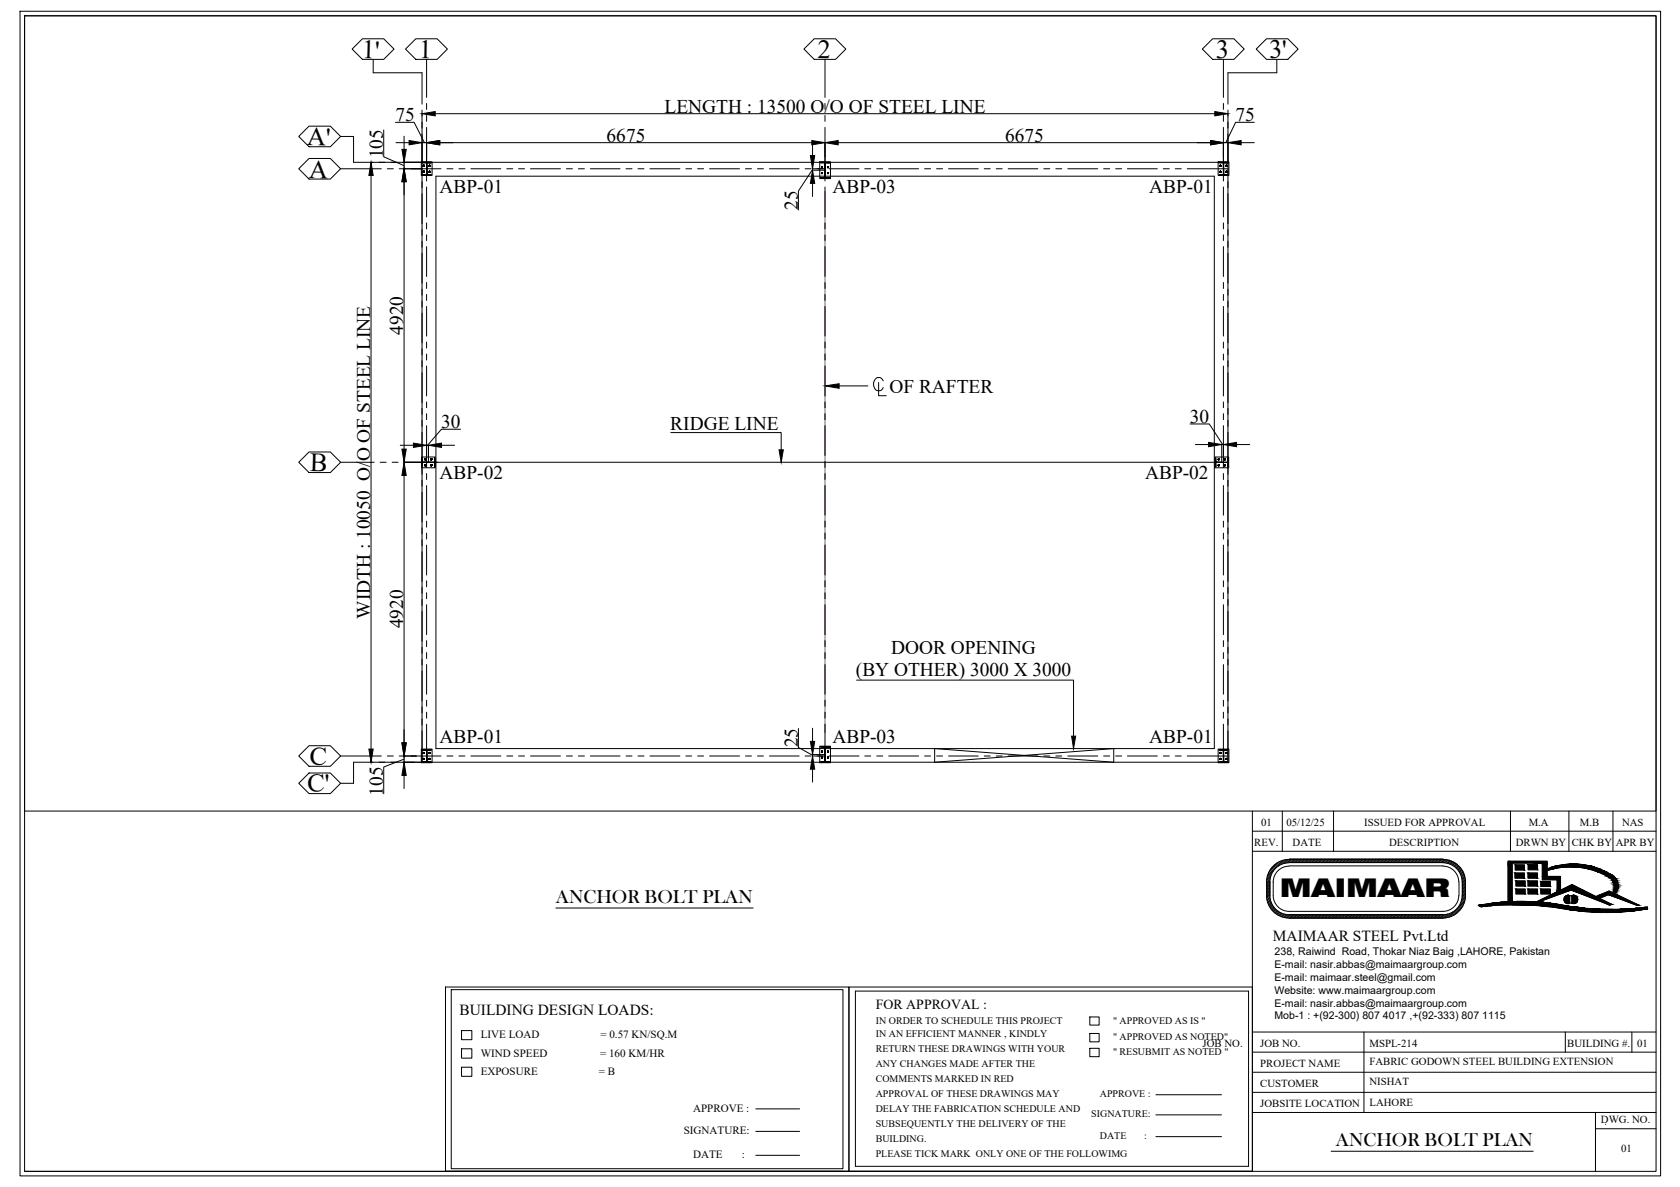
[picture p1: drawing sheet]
<svg xmlns="http://www.w3.org/2000/svg" width="297mm" height="210mm" viewBox="0 0 297 210" stroke-linecap="round" stroke-linejoin="round" font-family="sans-serif">
<!-- layer: Thin -->
<g fill="none" stroke="#000" stroke-width=".18">
<path d="M65.6 31v101.5M67.8 23v4.7l3.6 1.6M69.9 21.6h3.3l1.8 3.6M70 25.2h2.3M71.4 24.1v2.3M71.4 28.7v1.1h3.2M71.4 32.1v47.3M74.6 25.2h.8v3.5M74.6 20.1v8.6h-9M76.9 20.1h137.9M77.8 25.2h65.7M143.7 30l-2.5 3.8v3.3"/>
<path d="M143.7 25.2v2.3M143.7 32.4v2.4M145.8 29.8h-2.1v.3h2.1M145.9 25.2v3.5M148.2 25.2h65.8M217.1 25.2h-.8v3.5M217.1 20.1v8.6M219.4 25.2h2.4M221.8 21.6h-3.3l-1.8 3.6M70.8 78.7h2.3M78 78.7h2.4M81.4 75.9h-3.4l-2.4 2.8"/>
<path d="M118.6 76.5h19.5v3M148.4 68.2h5M155.3 67.6v2.4h1.4M156.2 67.4a.87 .87 0 0 0-1-.6 .87 .87 0 0 0-.7 .8 1.04 1.04 0 0 0 .2 1.2 1.04 1.04 0 0 0 1.1 .2l.4-.5M210.4 75h3.4l2.4 3.6M211.4 78.6h2.3M218.6 78.6h2.4M71.4 81.7h3.2M71.4 84.1v47.3M75.4 81.7v-3h.4v3M216.3 81.7v-3.1h-.3v3.1M65.6 134.8h9"/>
<path d="M71.4 134.2l-3.6 1.4v4.8M71.4 137.1v2.3M73.6 133.7h-2.2v1.1M141.2 128.8v3.4l2.5 1.4M143.7 128.8v2.3M143.7 136v2.3M145.8 133.4h-2.1v.3h2.1M151.5 120.3h38.3v9.9"/>
</g>
<g fill="#000" stroke="#000" stroke-width=".18">
<path d="M74.6 20.1l2.3-.4v.8zM214.8 19.7l2.3 .4-2.3 .4zM65.6 28.7l.4 2.3h-.8zM71.4 29.8l.4 2.3h-.7zM71.1 26.4h.7l-.4 2.3zM72.3 24.8l2.3 .4-2.3 .4zM75.4 25.2l2.4-.4v.8zM143.3 27.5h.7l-.3 2.3zM143.7 30.1l.3 2.3h-.7zM143.5 24.8l2.4 .4-2.4 .4zM145.9 25.2l2.3-.4v.8zM214 24.8l2.3 .4-2.3 .4z"/>
<path d="M217.1 25.2l2.3-.4v.8zM71.1 79.4h.7l-.4 2.3zM73.1 78.4l2.3 .3-2.3 .4zM75.8 78.7l2.2-.3v.7zM137.7 79.5h.8l-.4 2.2zM145.9 68.2l2.5-.3v.8zM213.7 78.2l2.3 .4-2.3 .4zM216.3 78.6l2.3-.4v.8zM71.4 81.7l.4 2.4h-.7zM65.2 132.5h.8l-.4 2.3zM71.1 131.4h.7l-.4 2.3zM71.4 134.8l.4 2.3h-.7z"/>
<path d="M143.7 133.7l.3 2.3h-.7zM143.3 131.1h.7l-.3 2.3zM189.5 130.2h.7l-.4 2.2z"/>
</g>
<!-- layer: 0 -->
<g fill="none" stroke="#000" stroke-width=".18">
<path d="M3.5 2h290.1v205.9h-290.1zM4.3 2.8h288.5v204.3h-288.5zM74.6 28.7h142.5v106.1h-142.5zM77.1 31.2h137.6v101.2h-137.6zM77.1 81.7h137.6M165.3 132.4v2.4l31.6-2.4v2.4zM221.4 150.5h71.4M221.4 147h71.4M221.4 143.4v63.7h-217.1M226.7 143.4v7.1M235.8 143.4v7.1M267.1 143.4v7.1"/>
<path d="M267.4 152.7v6.7M267.9 154.4h1.6v.9h-1.6zM267.9 153h1.6v.8h-1.6zM268 155.8h1.6v.9h-1.6zM268 157.2h1.6v.9h-1.6zM270.2 154.4h1.6v.9h-1.6zM270.2 155.8h1.6v.9h-1.6zM270.2 157.2h1.6v.9h-1.6zM270.2 152.9h1.7v.9h-1.7zM271.7 159.5l6.2-3.1 7.1 3.5-.4 .2M272.1 159.5l5.7-2.1 6.8 2.7M272.4 157.2h1.7v.9h-1.7z"/>
<path d="M272.4 155.9h1.7v.9h-1.7zM272.7 152.8v2.8h2.6v2.1M273.5 154a13.3 13.3 0 0 1 11.3 1.3 2.31 2.31 0 0 1 .4 2.6M273.5 153.7a12.8 12.8 0 0 1 11.6 1.1M275.3 157.7l.6-.3v-2.4h-2.4v-2.7h-6.9v7.1M277.4 143.4v7.1M277.5 159.7v-1.3a.74 .74 0 0 0-1 .7 .74 .74 0 0 0 1 .7M277.9 159.7l.1-1.3a.74 .74 0 0 1 1 .7 .74 .74 0 0 1-1 .7M282.2 158.5l2.3-.9 5.3 2.5h-.3l-5.1-1.9-1.6 .7M285 154.8a2.14 2.14 0 0 1 .5 3.3M285.2 143.4v7.1M78.8 174.5h71.3v32.6h-71.3z"/>
<path d="M79.8 175h69.2v31.7h-69.2zM151.2 175.3v30.9M192.7 179.8h1.6v1.5h-1.6zM220.8 175.3v30.9M261.5 160.1a41.3 41.3 0 0 1 16 .2 50.2 50.2 0 0 0 13.8 .1M261.5 160.1l.3 .2h.3M262.1 160.3a51.3 51.3 0 0 1 15.4 .6 41.2 41.2 0 0 0 13.8-.2M284.6 160.1h.1M291.3 160.4v.4M81.6 185.5h1.8v1.6h-1.8zM81.6 182.2h1.8v1.7h-1.8zM81.6 188.7h1.8v1.6h-1.8z"/>
<path d="M133.6 196.1h7.8M192.7 182.8h1.6v1.4h-1.6zM192.7 185.4h1.6v1.5h-1.6zM204.4 193.6h11.6M204.4 197.1h11.6M221.4 196.7h71.4M221.4 189.6h71.4M221.4 186.1h71.4M221.4 182.5h71.4M221.4 193.2h71.4M241.2 182.5v14.2M276.8 182.5v3.6"/>
<path d="M282.1 199.6h10.7M282.1 196.7v10.4M283.9 198.8h.1M288.5 182.5v3.6M133.6 200.1h7.8M133.6 204.3h7.8M204.4 201h11.6"/>
</g>
<path d="M145.9 33.9v95.6" fill="none" stroke="#93278f" stroke-width=".18"/>
<!-- layer: Grid -->
<g fill="none" stroke="#000" stroke-width=".18">
<path d="M62.3 8.7l1.8-1.8h3.7l1.9 1.8-1.9 1.8h-3.7zM66 10.5v2.4h8.6v5.5M73.5 6.9h3.8l1.8 1.8-1.8 1.8h-3.8l-1.8-1.8zM74.6 19.5v1M75.4 10.5v6.7M75.4 18.3v1M144 6.9h3.7l1.8 1.8-1.8 1.8h-3.7l-1.9-1.8zM145.9 10.5v6.7M145.9 18.3v1M212.6 8.7l1.8-1.8h3.8l1.8 1.8-1.8 1.8h-3.8zM216.3 10.5v6.7M216.3 18.3v1"/>
<path d="M217.1 19.5v1M222.1 8.7l1.8-1.8h3.8l1.8 1.8-1.8 1.8h-3.8zM225.7 10.5v2.4h-8.6v5.5M54.6 22.3h3.8l1.8 1.8-1.8 1.9h-3.8l-1.8-1.9zM54.6 28h3.8l1.8 1.8-1.8 1.9h-3.8l-1.8-1.9zM60.2 24.1h2.3v4.6h3.4M60.2 29.8h7.2M67 28.7h1.1M68.5 29.8h1M69.1 28.7h1.1M70.6 29.8h1.1M71.2 28.7h3.4"/>
<path d="M72.7 29.8h5.3M74.6 21.6v1M74.6 23.7v5.3M74.6 30v1.1M74.6 32.1v1.1M74.6 34.2v5.3M75.4 20.4v1.1M75.4 22.5v5.3M75.4 28.8v1.1M75.4 30.9v1.1M75.4 33.1v5.3M75.4 39.4v1.1"/>
<path d="M79 29.8h1.1M81.1 29.8h1.1M83.3 29.8h5.2M89.6 29.8h1.1M91.7 29.8h1M93.8 29.8h5.3M100.1 29.8h1.1M102.3 29.8h1M104.4 29.8h5.2M110.7 29.8h1M112.8 29.8h1.1M114.9 29.8h5.3"/>
<path d="M121.3 29.8h1M123.3 29.8h1.1M125.5 29.8h5.3M131.8 29.8h1.1M133.9 29.8h1.1M136 29.8h5.3M142.4 29.8h1M144.5 29.8h1M145.9 20.4v1.1M145.9 22.5v5.3M145.9 28.8v1.1M145.9 30.9v1.1"/>
<path d="M145.9 33.1v5.3M145.9 39.4v1.1M146.6 29.8h5.3M152.9 29.8h1.1M155 29.8h1.1M157.1 29.8h5.3M163.5 29.8h1M165.6 29.8h1.1M167.7 29.8h5.3M174 29.8h1.1M176.1 29.8h1.1M178.3 29.8h5.2"/>
<path d="M184.6 29.8h1M186.7 29.8h1M188.8 29.8h5.3M195.1 29.8h1.1M197.3 29.8h1M199.3 29.8h5.3M205.7 29.8h1M207.8 29.8h1.1M209.9 29.8h7.2M216.3 20.4v1.1M216.3 22.5v5.3M216.3 28.8v1.1"/>
<path d="M216.3 30.9v1.1M216.3 33.1v5.3M216.3 39.4v1.1M217.1 21.6v1M217.1 23.7v5.3M217.1 30v1.1M217.1 32.1v1.1M217.1 34.2v5.3M74.6 40.6v1M74.6 42.7v1M74.6 44.8v5.3M74.6 51.1v1.1"/>
<path d="M74.6 53.3v1M74.6 55.4v5.2M75.4 41.5v1M75.4 43.6v5.3M75.4 50v1M75.4 52.1v1M75.4 54.2v5.2M145.9 41.5v1M145.9 43.6v5.3M145.9 50v1M145.9 52.1v1M145.9 54.2v5.2"/>
<path d="M216.3 41.5v1M216.3 43.6v5.3M216.3 50v1M216.3 52.1v1M216.3 54.2v5.2M217.1 40.6v1M217.1 42.7v1M217.1 44.8v5.3M217.1 51.1v1.1M217.1 53.3v1M217.1 55.4v5.2M54.6 79.9h3.8l1.8 1.8-1.8 1.9h-3.8l-1.8-1.9z"/>
<path d="M74.6 61.7v1M74.6 63.8v1.1M74.6 65.9v5.3M74.6 72.2v1.1M74.6 74.3v1.1M74.6 76.5v5.2M75.4 60.5v1.1M75.4 62.6v1.1M75.4 64.7v5.3M75.4 71.1v1M75.4 73.2v1M75.4 75.3v5.3"/>
<path d="M145.9 60.5v1.1M145.9 62.6v1.1M145.9 64.7v5.3M145.9 71.1v1M145.9 73.2v1M145.9 75.3v5.3M216.3 60.5v1.1M216.3 62.6v1.1M216.3 64.7v5.3M216.3 71.1v1M216.3 73.2v1M216.3 75.3v5.3"/>
<path d="M217.1 61.7v1M217.1 63.8v1.1M217.1 65.9v5.3M217.1 72.2v1.1M217.1 74.3v1.1M217.1 76.5v5.2M60.2 81.7h6M67.2 81.7h1.1M69.3 81.7h1.1M71.4 81.7h6M74.6 82.8v1.1M74.6 84.9v1.1"/>
<path d="M74.6 87v5.3M74.6 93.3v1.1M74.6 95.5v1M74.6 97.6v5.2M75.4 81.6v1.1M75.4 83.7v1.1M75.4 85.9v5.2M75.4 92.2v1M75.4 94.3v1M75.4 96.4v5.3M145.9 81.6v1.1M145.9 83.7v1.1"/>
<path d="M145.9 85.9v5.2M145.9 92.2v1M145.9 94.3v1M145.9 96.4v5.3M216.3 81.6v1.1M216.3 83.7v1.1M216.3 85.9v5.2M216.3 92.2v1M216.3 94.3v1M216.3 96.4v5.3M217.1 82.8v1.1M217.1 84.9v1.1"/>
<path d="M217.1 87v5.3M217.1 93.3v1.1M217.1 95.5v1M217.1 97.6v5.2M74.6 103.9v1M74.6 106v1.1M74.6 108.1v5.3M74.6 114.5v1M74.6 116.6v1M74.6 118.7v5.3M75.4 102.7v1.1M75.4 104.8v1.1"/>
<path d="M75.4 106.9v5.3M75.4 113.3v1M75.4 115.4v1.1M75.4 117.5v5.3M145.9 102.7v1.1M145.9 104.8v1.1M145.9 106.9v5.3M145.9 113.3v1M145.9 115.4v1.1M145.9 117.5v5.3M216.3 102.7v1.1M216.3 104.8v1.1"/>
<path d="M216.3 106.9v5.3M216.3 113.3v1M216.3 115.4v1.1M216.3 117.5v5.3M217.1 103.9v1M217.1 106v1.1M217.1 108.1v5.3M217.1 114.5v1M217.1 116.6v1M217.1 118.7v5.3M52.8 138.5l1.8-1.8h3.8l1.8 1.8-1.8 1.8h-3.8zM54.6 131.9h3.8l1.8 1.8-1.8 1.8h-3.8l-1.8-1.8z"/>
<path d="M60.2 133.7h7.2M65.9 134.8h-3.4v3.7h-2.3M67 134.8h1.1M68.5 133.7h1M69.1 134.8h1.1M70.6 133.7h1.1M72.7 133.7h5.3M74.6 125v1.1M74.6 127.1v1.1M74.6 129.2v5.6h-3.4M75.4 123.8v1.1M75.4 125.9v1.1"/>
<path d="M75.4 128.1v6.7M79 133.7h1.1M81.1 133.7h1.1M83.3 133.7h5.2M89.6 133.7h1.1M91.7 133.7h1M93.8 133.7h5.3M100.1 133.7h1.1M102.3 133.7h1M104.4 133.7h5.2M110.7 133.7h1M112.8 133.7h1.1"/>
<path d="M114.9 133.7h5.3M121.3 133.7h1M123.3 133.7h1.1M125.5 133.7h5.3M131.8 133.7h1.1M133.9 133.7h1.1M136 133.7h5.3M142.4 133.7h1M144.5 133.7h1M145.9 123.8v1.1M145.9 125.9v1.1M145.9 128.1v6.7"/>
<path d="M146.6 133.7h5.3M152.9 133.7h1.1M155 133.7h1.1M157.1 133.7h5.3M163.5 133.7h1M165.6 133.7h1.1M167.7 133.7h5.3M174 133.7h1.1M176.1 133.7h1.1M178.3 133.7h5.2M184.6 133.7h1M186.7 133.7h1"/>
<path d="M188.8 133.7h5.3M195.1 133.7h1.1M197.3 133.7h1M199.3 133.7h5.3M205.7 133.7h1M207.8 133.7h1.1M209.9 133.7h7.2M216.3 123.8v1.1M216.3 125.9v1.1M216.3 128.1v6.7M217.1 125v1.1M217.1 127.1v1.1"/>
<path d="M217.1 129.2v5.6"/>
</g>
<!-- layer: COLUMN -->
<g fill="#000" stroke="#000" stroke-width=".18">
<path d="M75.4 28.8l.1 2.1zM75.4 28.8l.1 2.1z"/>
<path d="M74.6 28.7l1.6 .1zM74.6 28.7l1.6 .1z"/>
<path d="M74.6 30.9h1.6zM74.6 30.9h1.6z"/>
<path d="M145.9 28.8v2.6zM145.9 28.8v2.6z"/>
<path d="M145.1 28.7l1.6 .1zM145.1 28.7l1.6 .1z"/>
<path d="M145.1 31.4l1.6 .1zM145.1 31.4l1.6 .1z"/>
<path d="M216.3 28.8l.1 2.1zM216.3 28.8l.1 2.1z"/>
<path d="M215.5 28.7l1.6 .1zM215.5 28.7l1.6 .1z"/>
<path d="M215.5 30.9h1.6zM215.5 30.9h1.6z"/>
<path d="M74.6 81l.1 .7zM74.6 81l.1 .7z"/>
<path d="M74.6 81.8l.1 .7zM74.6 81.8l.1 .7z"/>
<path d="M76.8 81l.1 .7zM76.8 81l.1 .7z"/>
<path d="M74.6 81.7l2.3 .1zM74.6 81.7l2.3 .1z"/>
<path d="M76.8 81.8l.1 .7zM76.8 81.8l.1 .7z"/>
<path d="M214.9 81l.1 .7zM214.9 81l.1 .7z"/>
<path d="M214.9 81.8l.1 .7zM214.9 81.8l.1 .7z"/>
<path d="M217.1 81v.7zM217.1 81v.7z"/>
<path d="M214.9 81.7l2.2 .1zM214.9 81.7l2.2 .1z"/>
<path d="M217.1 81.8v.7zM217.1 81.8v.7z"/>
<path d="M75.4 132.6l.1 2.1zM75.4 132.6l.1 2.1z"/>
<path d="M74.6 132.6h1.6zM74.6 132.6h1.6z"/>
<path d="M74.6 134.7l1.6 .1zM74.6 134.7l1.6 .1z"/>
<path d="M145.9 132.1v2.6zM145.9 132.1v2.6z"/>
<path d="M145.1 132l1.6 .1zM145.1 132l1.6 .1z"/>
<path d="M145.1 134.7l1.6 .1zM145.1 134.7l1.6 .1z"/>
<path d="M216.3 132.6l.1 2.1zM216.3 132.6l.1 2.1z"/>
<path d="M215.5 132.6h1.6zM215.5 132.6h1.6z"/>
<path d="M215.5 134.7l1.6 .1zM215.5 134.7l1.6 .1z"/>
</g>
<path d="M74.6 28.7h1.6l-.7 .1v2.1h.7h-1.6h.8v-2.1zM145.1 28.7h1.6l-.8 .1v2.6l.8 .1h-1.6l.8-.1v-2.6zM215.5 28.7h1.6l-.7 .1v2.1h.7h-1.6h.8v-2.1zM74.6 81l.1 .7h2.1l.1-.7v1.5l-.1-.7h-2.1l-.1 .7zM214.9 81l.1 .7h2.1v-.7v1.5v-.7h-2.1l-.1 .7zM74.6 132.6h1.6h-.7v2.1l.7 .1h-1.6l.8-.1v-2.1zM145.1 132h1.6l-.8 .1v2.6l.8 .1h-1.6l.8-.1v-2.6zM215.5 132.6h1.6h-.7v2.1l.7 .1h-1.6l.8-.1v-2.1z" fill="none" stroke="#000" stroke-width=".18"/>
<!-- layer: Bolt -->
<path d="M74.5 28.6h1.9v2.4h-1.9zM144.9 28.6h1.9v3h-1.9zM215.4 28.6h1.9v2.4h-1.9zM74.5 80.8h2.4v1.9h-2.4zM214.8 80.8h2.4v1.9h-2.4zM74.5 132.5h1.9v2.4h-1.9zM144.9 132h1.9v2.9h-1.9zM215.4 132.5h1.9v2.4h-1.9zM150.1 174.5h71.3v32.6h-71.3zM151.2 175.3h69.6M151.2 206.2h69.6" fill="none" stroke="#000" stroke-width=".18"/>
<!-- layer: A-Grid Line -->
<g fill="none" stroke="#000" stroke-width=".18">
<path d="M74.8 29.3l.1-.1-.1 .1M74.8 29.3h.2zM74.8 29.4l.2-.1-.1 .1M74.8 30.3h.1M74.9 30.3l-.1 .1zM74.9 29.2l-.1 .1M74.9 29.4l.1-.1zM74.9 30.3l-.1 .1M75 29.2l-.2 .1M75 29.4h.1M75 30.3l-.2 .1M75 30.4h.1"/>
<path d="M75 29.3l-.1 .1M75 30.4h-.1M75.9 29.3l.1-.1-.1 .1M75.9 29.3h.1zM75.9 29.4l.1-.1zM75.9 30.3h.1M75.9 30.4l.1-.1-.1 .1M75.9 30.3v.1zM76 29.2l-.1 .1M76 29.4h.1M76 30.3l-.1 .1M76 30.4h.1z"/>
<path d="M76 29.3l-.1 .1zM76 29.3v.1M76 30.4h.1M76.1 29.3l-.1 .1M76.1 30.3l-.2 .1h.2M145.3 29.5h.1zM145.3 29.6l.1-.1zM145.3 30.6h.1M145.3 30.6h.1zM145.3 30.7l.1-.1zM145.3 29.5h.1M145.3 30.5v.1z"/>
<path d="M145.4 29.6h.1M145.4 30.5l-.1 .1M145.4 30.7h.1M145.4 29.5l-.1 .1M145.4 30.6l-.1 .1zM145.4 29.5v.1M145.4 30.6v.1M146.3 29.5h.1M146.3 29.6l.2-.1zM146.3 30.6h.1M146.4 29.5h-.1M146.4 30.5l-.1 .1z"/>
<path d="M146.4 29.6h.1zM146.4 30.5l-.1 .1M146.4 30.7l.1-.1zM146.5 29.5l-.1 .1M146.5 29.6h.1M146.5 30.5l-.2 .1M146.5 30.7h.1M146.5 30.6l-.2 .1M215.7 30.3h.1M215.8 29.2v.1M215.8 30.3l-.1 .1 .1-.1M215.8 30.4l.1-.1z"/>
<path d="M215.8 29.2l-.1 .1M215.8 29.4l.1-.1zM215.8 29.2l-.1 .1zM215.8 29.3l-.1 .1M215.8 29.4h.1M215.8 30.3l-.1 .1M215.9 29.3l-.1 .1 .1-.1M215.9 30.4h-.1h.1M216.8 29.4l.1-.1zM216.8 30.3h.1M216.8 30.4l.1-.1-.1 .1M216.8 29.3h.1"/>
<path d="M216.8 30.3v.1zM216.8 30.4l.1-.1zM216.9 29.2l-.1 .1zM216.9 30.4h.1M216.9 29.3l-.1 .1M216.9 30.3l-.1 .1M216.9 29.3v.1M75.1 82.3h.1M75.1 82.3l.1 .1M75.1 82.3l.1 .1zM75.1 82.3l.2 .1M75.1 81.2l.1 .1z"/>
<path d="M75.1 81.2l.2 .1M75.2 82.3h.1M75.2 82.2l.1 .1zM75.2 82.2l.1 .1M75.2 81.3h.1M75.2 81.2l.1 .1M75.2 81.2l.1 .1zM75.2 81.2h.1M75.3 82.3h.1M75.3 81.2h.1M75.3 82.2h.1M76.2 81.2l.1 .1z"/>
<path d="M76.2 81.2l.1 .1M76.2 82.3h.1M76.2 82.3v.1zM76.2 82.3l.1 .1M76.2 82.3l.1 .1zM76.2 82.2l.1 .2M76.2 81.3h.1M76.2 81.2l.2 .1M76.2 81.2h.2M76.2 82.2l.1 .1zM76.4 82.2h-.2l.2 .1M215.4 82.3l.1 .1"/>
<path d="M215.4 82.3h.1M215.4 81.3h.1M215.4 82.2l.1 .1M215.5 81.2h.1M215.5 82.2h.1M215.5 81.3l-.1-.1 .1 .1M216.4 82.3l.1 .1M216.4 81.2l.2 .1zM216.5 82.3h.1M216.5 82.2l.1 .1M216.5 81.2l.1 .1zM216.5 81.3h.1"/>
<path d="M216.5 82.2l.1 .1zM216.5 81.2h.1zM216.6 82.3h-.2l.2 .1M216.6 82.3h.1M216.6 81.3l-.2-.1 .2 .1M216.6 82.2h.1M216.6 81.2h.1M74.8 134.2h.1M74.8 134.2h.2zM74.8 133.1h.1h-.1M74.9 134.1l-.1 .1zM74.9 133.2l.1-.1z"/>
<path d="M74.9 134.1l-.1 .1M74.9 133.1l-.1 .1M74.9 133.1l-.1 .1zM75 134.1l-.2 .1M75 134.2l-.2 .1M75 134.3h.1M75 133.1l-.2 .1zM75 133.1l-.1 .1M75 133.2h.1M75 134.2l-.1 .1 .1-.1M75 133.2h-.1M75.9 134.2h.1"/>
<path d="M75.9 134.3l.1-.1zM75.9 133.1h.1l-.1 .1M75.9 134.1v.1zM75.9 133.1h.1M75.9 133.2l.2-.1zM76 134.1l-.1 .1 .1-.1M76 134.2l-.1 .1zM76 134.2v.1M76 133.1l-.1 .1M76 133.2h.1M76.1 134.2l-.1 .1zM76.1 133.1l-.1 .1z"/>
<path d="M145.3 133.9h.1M145.3 134l.1-.1zM145.3 134l.1-.1-.1 .1M145.3 132.8h.1M145.3 132.9l.1-.1zM145.3 132.8v.1zM145.3 133l.1-.2zM145.4 133.9l-.1 .1M145.4 134h.1M145.4 132.8l-.1 .2M145.4 132.9v.1M145.4 133.9v.1"/>
<path d="M146.3 133.9h.1M146.3 134l.2-.1zM146.3 132.9l.2-.1zM146.3 133l.2-.2zM146.4 133.9l-.1 .1 .2-.1M146.4 134l.1-.1zM146.3 132.8h.1M146.4 132.8l-.1 .1 .1-.1M146.4 133l.1-.1zM146.5 134h.1M146.5 132.8l-.1 .2M146.5 133h.1"/>
<path d="M146.5 133.9l-.2 .1M146.5 133.9l-.1 .1h.1M146.5 132.9l-.1 .1M146.5 132.9v.1M215.7 134.2h.1M215.7 134.2l.1-.1zM215.7 133.1h.1M215.7 133.2l.1-.1zM215.8 134.1l-.1 .1 .1-.1M215.8 133.1h.1M215.8 133.1h-.1M215.8 134.2l-.1 .1"/>
<path d="M215.8 133.1l-.1 .1M215.8 133.1v.1zM215.9 134.2l-.1 .1 .1-.1M215.9 133.1v.1M216.8 134.2h.1M216.8 134.3l.1-.1zM216.8 133.1h.1M216.8 133.2l.1-.1zM216.8 134.1v.1zM216.8 134.3l.1-.1v.1M216.9 134.1l-.1 .1zM216.9 133.2h.1"/>
<path d="M216.9 134.2l-.1 .1M216.9 133.1l-.1 .1M216.9 134.2v.1"/>
<circle cx="74.9" cy="29.3" r=".06"/>
<circle cx="74.9" cy="30.4" r=".06"/>
<circle cx="76" cy="29.3" r=".06"/>
<circle cx="76" cy="30.4" r=".06"/>
<circle cx="145.3" cy="30.6" r=".06"/>
<circle cx="145.3" cy="29.6" r=".06"/>
<circle cx="146.4" cy="30.6" r=".06"/>
<circle cx="146.4" cy="29.6" r=".06"/>
<circle cx="215.8" cy="30.4" r=".06"/>
<circle cx="215.8" cy="29.3" r=".06"/>
<circle cx="216.8" cy="30.4" r=".06"/>
<circle cx="216.8" cy="29.3" r=".06"/>
<circle cx="75.2" cy="82.3" r=".06"/>
<circle cx="75.2" cy="81.3" r=".06"/>
<circle cx="76.2" cy="82.3" r=".06"/>
<circle cx="76.2" cy="81.3" r=".06"/>
<circle cx="215.4" cy="81.3" r=".06"/>
<circle cx="215.4" cy="82.3" r=".06"/>
<circle cx="216.5" cy="82.3" r=".06"/>
<circle cx="216.5" cy="81.3" r=".06"/>
<circle cx="74.9" cy="134.2" r=".06"/>
<circle cx="74.9" cy="133.2" r=".06"/>
<circle cx="76" cy="133.2" r=".06"/>
<circle cx="76" cy="134.2" r=".06"/>
<circle cx="145.3" cy="134" r=".06"/>
<circle cx="145.3" cy="132.9" r=".06"/>
<circle cx="146.4" cy="134" r=".06"/>
<circle cx="146.4" cy="132.9" r=".06"/>
<circle cx="215.8" cy="134.2" r=".06"/>
<circle cx="215.8" cy="133.2" r=".06"/>
<circle cx="216.8" cy="133.2" r=".06"/>
<circle cx="216.8" cy="134.2" r=".06"/>
</g>
<!-- layer: 0 -->
<g fill="#000" stroke="#000" stroke-width=".18">
<path d="M266.6 152.7h.8v6.7zM267.7 159.4h2.9zM266.6 152.3h6.9zM273.8 153.6h1.1zM275.3 157.4h.6l-.3 .2zM272.1 159.5l3.5-1.9h1.7zM277.1 158.3h.3zM277.8 157.4h2.1l5.1 2.5zM276 157.4l1.9-1 2 1zM278.1 159.8h.3zM278.1 158.3h.2zM277.4 152.8h1.5z"/>
<path d="M283 158.2h1.4l-.9 .3zM284.4 158.2h1.5l3.9 1.9zM283 158.2l1.5-.6 1.4 .6zM285.3 157.7h.5l-.1 .2zM261.8 160.3h.3zM261.8 160.3h.2zM281.4 161.3h5.3zM290.8 160.4h.5z"/>
<path d="M262.1 160h5.1zM261.5 160.1h3.2z"/>
<path d="M266.6 159.4h.8zM266.6 152.7l.8 6.7h-.8z"/>
<path d="M267.9 153l1.6 .8v-.8zM267.9 153l1.6 .8h-1.6z"/>
<path d="M267.9 154.4l1.6 .9v-.9zM267.9 154.4l1.6 .9h-1.6z"/>
<path d="M268 155.8l1.6 .9v-.9zM268 155.8l1.6 .9h-1.6z"/>
<path d="M268 157.2l1.6 .9v-.9zM268 157.2l1.6 .9h-1.6z"/>
<path d="M267.7 159.4l4.1 .1zM266.1 159.5h5.7z"/>
<path d="M266.1 159.5l6.9 .1zM265.3 159.6h7.7z"/>
<path d="M270.2 152.9l1.7 .9v-.9zM270.2 152.9l1.7 .9h-1.7z"/>
<path d="M270.2 154.4l1.7 .9v-.9zM270.2 154.4l1.7 .9h-1.7z"/>
<path d="M270.2 155.8l1.7 .9v-.9zM270.2 155.8l1.7 .9h-1.7z"/>
<path d="M270.2 157.2l1.7 .9v-.9zM270.2 157.2l1.7 .9h-1.7z"/>
<path d="M265.3 159.6l8.9 .1-1.2-.1zM263.8 159.7l1.5-.1 8.9 .1z"/>
<path d="M266.6 152.3l6.9 .4v-.4zM266.6 152.3l6.9 .4h-6.9z"/>
<path d="M272.7 152.7l.8 .1v-.1zM272.7 152.7l.8 .1h-.8z"/>
<path d="M272.7 152.8l.8 2.2v-2.2zM272.7 152.8l.8 2.2h-.8z"/>
<path d="M273.5 153.6h1.2zM273.5 153.6h1.2l-1.2 .4z"/>
<path d="M272.4 155.9l1.7 .9v-.9zM272.4 155.9l1.7 .9h-1.7z"/>
<path d="M272.4 157.2l1.7 .9v-.9zM272.4 157.2l1.7 .9h-1.7z"/>
<path d="M263.8 159.7l11.4 .2-1-.2zM262.9 159.9l.9-.2 11.4 .2z"/>
<path d="M262.9 159.9l13 .1-.7-.1zM262.1 160l.8-.1 13 .1z"/>
<path d="M275.3 157.4v.2h.3zM275.3 157.6h.3l-.3 .1z"/>
<path d="M271.7 159.5h.4l3.5-1.9zM271.7 159.5h.4z"/>
<path d="M272.7 155l3.2 .6v-.6zM272.7 155l3.2 .6h-3.2z"/>
<path d="M275.3 155.6l.6 1.8v-1.8zM275.3 155.6l.6 1.8h-.6z"/>
<path d="M267.2 160h8.9zM267.2 160h8.9z"/>
<path d="M274.5 153.3l.4 .3 1.5-.3zM273.8 153.6l.7-.3 .4 .3z"/>
<path d="M277.1 159.8h.2zM277.1 159.8h.3z"/>
<path d="M277.1 158.3h.3zM277.1 158.3h.3z"/>
<path d="M277.1 158.3l.4 .1zM277 158.4h.5z"/>
<path d="M277.1 159.8h.3zM277.1 159.8h.3z"/>
<path d="M277 158.4h.5zM277 158.4h.5z"/>
<path d="M277 158.4l.5 .1zM276.8 158.5h.7z"/>
<path d="M276.8 158.5h.7zM276.8 158.5h.7h-.7z"/>
<path d="M276.8 158.5l.7 .1zM276.8 158.5l.7 .1h-.8z"/>
<path d="M276.7 158.6l.8 .1v-.1zM276.7 158.6l.8 .1h-.9z"/>
<path d="M276.6 158.7l.9 .2v-.2zM276.6 158.7l.9 .2h-1z"/>
<path d="M276.5 158.9l1 .1v-.1zM276.5 158.9l1 .1h-1z"/>
<path d="M276.5 159l1 .2v-.2zM276.5 159l1 .2h-1z"/>
<path d="M276.5 159.2l1 .1v-.1zM276.5 159.2l1 .1h-.9z"/>
<path d="M276.6 159.3l.9 .1v-.1zM276.6 159.3l.9 .1h-.8z"/>
<path d="M276.7 159.4l.8 .2v-.2zM276.7 159.4l.8 .2h-.7z"/>
<path d="M276.8 159.6h.7zM276.8 159.6h.7z"/>
<path d="M276.8 159.6l.7 .1zM276.8 159.6l.7 .1z"/>
<path d="M277 159.7h.5zM277 159.7h.5z"/>
<path d="M277 159.7h.5zM277 159.7l.4 .1z"/>
<path d="M275.9 157.4l1.4 .2 .4-.2zM275.6 157.6l.3-.2 1.4 .2z"/>
<path d="M276 157.4h1.8zM275.9 157.4h1.8zM275.9 157.4h1.8zM275.9 157.4h1.8z"/>
<path d="M277.8 157.4l6.5 2.5h.7zM284.3 159.9h.7l-.4 .2z"/>
<path d="M274.6 153.3h3.3zM274.5 153.3h1.9z"/>
<path d="M277.9 158.4h.6zM277.9 158.4h.6z"/>
<path d="M277.9 159.7h.6zM277.9 159.7h.6z"/>
<path d="M278.1 159.8h.2zM278.1 159.8h.2z"/>
<path d="M278.1 158.3h.3zM278.1 158.3h.3z"/>
<path d="M278.1 158.3l.4 .1zM277.9 158.4h.6z"/>
<path d="M277.9 158.4l.7 .1zM277.9 158.4l.7 .1z"/>
<path d="M277.9 159.7h.6zM277.9 159.7l.5 .1z"/>
<path d="M277.9 158.5h.9zM277.9 158.5h.9z"/>
<path d="M277.9 159.6h.7zM277.9 159.6l.6 .1z"/>
<path d="M277.9 158.5l.9 .1zM277.9 158.5l.9 .1z"/>
<path d="M277.9 159.6h.9zM277.9 159.6h.7z"/>
<path d="M277.9 158.6l1 .1-.1-.1zM277.9 158.6l1 .1h-1z"/>
<path d="M277.9 159.4l.9 .2v-.2zM277.9 159.4l.9 .2h-.9z"/>
<path d="M277.4 152.8l2.7 .1zM276.3 152.9l1.1-.1 2.7 .1z"/>
<path d="M277.9 158.7l1 .2v-.2zM277.9 158.7l1 .2h-1z"/>
<path d="M277.9 159.3l.9 .1 .1-.1zM277.9 159.3l.9 .1h-.9z"/>
<path d="M277.9 158.9l1.1 .1-.1-.1zM277.9 158.9l1.1 .1h-1.1z"/>
<path d="M277.9 159.2l1 .1v-.1zM277.9 159.2l1 .1h-1z"/>
<path d="M277.9 159l1 .2 .1-.2zM277.9 159l1 .2h-1z"/>
<path d="M276.3 152.9l3.9 .1zM276.1 153h4.1z"/>
<path d="M276.1 153l5.3 .2-1.2-.2zM275 153.2l1.1-.2 5.3 .2z"/>
<path d="M275 153.2h6.5zM274.8 153.2h6.7z"/>
<path d="M274.8 153.2l6.9 .1zM274.6 153.3h7.1z"/>
<path d="M277.9 153.3h4zM277.9 153.3h4z"/>
<path d="M278.9 153.3l3.1 .1zM278.9 153.3l3.1 .1z"/>
<path d="M279.3 153.4l3.4 .2-.7-.2zM279.3 153.4l3.4 .2h-2.1z"/>
<path d="M280.6 153.6h2.2zM280.6 153.6h2.2z"/>
<path d="M280.7 153.6l3 .5-.9-.5zM280.7 153.6l3 .5h-1.5z"/>
<path d="M282.2 158.5h1.3l-.5-.3zM282.2 158.5h1.3l-.7 .4z"/>
<path d="M282.2 154.1h1.7zM282.2 154.1h1.7z"/>
<path d="M282.4 154.1l2.4 .5-.9-.5zM282.4 154.1l2.4 .5h-1.3z"/>
<path d="M284.4 158.2l5 1.9h.4zM289.4 160.1h.4z"/>
<path d="M283.5 154.6l1.6 .2-.3-.2zM283.5 154.6l1.6 .2h-1.2z"/>
<path d="M283.9 154.8l1.5 .2-.3-.2zM283.9 154.8l1.5 .2h-1.1z"/>
<path d="M285.3 157.7l-.1 .2h.5zM285.2 157.9h.5l-.1 .2z"/>
<path d="M284.3 155l1.4 .3-.3-.3zM284.3 155l1.4 .3h-.9z"/>
<path d="M284.8 155.3l.9 .1zM284.8 155.3l.9 .1z"/>
<path d="M284.8 155.4l1.1 .2-.2-.2zM284.8 155.4l1.1 .2h-.8z"/>
<path d="M285.1 155.6l.8 .1zM285.1 155.6l.8 .1z"/>
<path d="M285.1 155.7l.9 .3-.1-.3zM285.1 155.7l.9 .3h-.8z"/>
<path d="M285.4 157.5l.4 .2 .1-.2zM285.4 157.5l.4 .2h-.5z"/>
<path d="M285.2 156l.8 .1v-.1zM285.2 156l.8 .1h-.7z"/>
<path d="M285.4 157.4l.5 .1 .1-.1zM285.4 157.4l.5 .1h-.5z"/>
<path d="M285.3 156.1l.8 .2-.1-.2zM285.3 156.1l.8 .2h-.7z"/>
<path d="M285.4 157.1l.6 .3v-.3zM285.4 157.1l.6 .3h-.6z"/>
<path d="M285.4 156.3l.7 .2v-.2zM285.4 156.3l.7 .2h-.7z"/>
<path d="M285.4 156.9l.6 .2 .1-.2zM285.4 156.9l.6 .2h-.6z"/>
<path d="M285.4 156.5l.7 .2v-.2zM285.4 156.5l.7 .2h-.7z"/>
<path d="M285.4 156.7l.7 .2v-.2zM285.4 156.7l.7 .2h-.7z"/>
<path d="M261.8 160.3h.3zM261.8 160.3h.3z"/>
<path d="M261.7 160.3h.8zM261.7 160.3h.4z"/>
<path d="M261.6 160.2h1.4zM261.6 160.2l.9 .1z"/>
<path d="M261.6 160.1h2.2zM261.6 160.1l1.4 .1z"/>
<path d="M261.5 160.1h3.1zM261.5 160.1h2.3z"/>
<path d="M261.5 160.1h3.2zM261.5 160.1h3.1z"/>
<path d="M269.8 160l7.2 .1-.9-.1zM269.8 160l7.2 .1z"/>
<path d="M272.4 160.1l5.1 .2-.5-.2zM272.4 160.1l5.1 .2h-4.3z"/>
<path d="M273.2 160.3l5.9 .1-1.6-.1zM273.2 160.3l5.9 .1h-4.2z"/>
<path d="M274.9 160.4l5.3 .2-1.1-.2zM274.9 160.4l5.3 .2h-4.4z"/>
<path d="M275.8 160.6l7.2 .2-2.8-.2zM275.8 160.6l7.2 .2h-6.1z"/>
<path d="M281.4 161.3h4zM282.1 161.3h3.3z"/>
<path d="M276.9 160.8h8.8zM276.9 160.8h8.8z"/>
<path d="M279.8 161.2l6.9 .1 1.3-.1zM279.8 161.2l6.9 .1h-5.3z"/>
<path d="M279 161.1h10zM279 161.1l9 .1z"/>
<path d="M277.5 160.9l11.5 .2 1.3-.2zM277.5 160.9l11.5 .2h-10z"/>
<path d="M277.1 160.8h13.6zM277.1 160.8l13.2 .1z"/>
<path d="M286.4 160.8h4.5zM285.7 160.8h5z"/>
<path d="M290.8 160.4l.5 .1zM290.2 160.5h1.1z"/>
<path d="M290.2 160.5l1.1 .1zM289.2 160.6h2.1z"/>
<path d="M289.2 160.6l2.1 .1zM288.5 160.7h2.8z"/>
<path d="M288.5 160.7h2.8zM287.6 160.7h3.7z"/>
<path d="M287.6 160.7h3.7zM286.4 160.8h4.5z"/>
</g>
<!-- layer: Layer 1 -->
<g fill="none" stroke="#000" stroke-width=".18">
<path d="M223.9 158.3a4 4 0 0 0 4 4h27.2M224.5 156a5.9 5.9 0 0 0 .6 4.3 3.4 3.4 0 0 0 2.8 1.5h27.2l-.6 .5M224.5 155.9l-.5 .5M224.5 156.1l-.5 .6M224.5 156.3l-.5 .6M224.5 156.6l-.5 .6M224.5 156.8l-.5 .6M224.5 157.1l-.5 .6M224.5 157.4l-.5 .5M224.5 157.6l-.5 .6M224.5 157.9l-.5 .6M224.5 158.1l-.5 .6"/>
<path d="M224.5 158.4l-.5 .5M224.6 155.6l-.6 .6M224.6 158.6l-.6 .5M224.6 158.8l-.5 .5M224.6 155.3l-.6 .7v2.3M224.6 159l-.5 .5M224.6 159.2l-.4 .5M224.7 154.9l-.7 .8M224.7 159.4l-.4 .5M224.8 159.6l-.4 .5M224.8 154.6l-.8 .8M224.9 159.8l-.5 .4"/>
<path d="M224.9 159.9l-.4 .5M225.1 156v2.3a2.81 2.81 0 0 0 2.8 2.9h27.2M225.2 154l-1.1 1.1M225.8 152.6l-1.2 1.2M226.3 152.3l-2 2M226.8 152.1l-2.7 2.7M227.1 152.1l-1.1 1.1M227.4 152l-.8 .8M227.7 152l-.7 .7M227.9 153.2a2.81 2.81 0 0 0-2.8 2.8M227.9 152.6a3.4 3.4 0 0 0-3.4 3.4M227.9 152a4 4 0 0 0-4 4"/>
<path d="M228 152.5h27.1M228 153.1h27.1M228.2 151.9l-.6 .7M228.4 151.9l-.5 .6M228.7 151.9l-.6 .6M228.9 151.9l-.5 .6M229.2 151.9l-.6 .6M229.4 151.9l-.6 .6M229.7 151.9l-.6 .6M229.9 151.9l-.6 .6M230.2 151.9l-.6 .6M230.4 151.9l-.5 .6"/>
<path d="M230.7 151.9l-.6 .6M231 151.9l-.6 .6M231.2 151.9l-.6 .6M231.4 151.9l-.5 .6M231.7 151.9l-.6 .6M231.9 151.9l-.6 .6M232.2 151.9l-.6 .6M232.4 151.9l-.6 .6M232.7 151.9l-.6 .6M232.9 151.9l-.5 .6M233.2 151.9l-.6 .6M233.5 151.9l-.6 .6"/>
<path d="M233.7 151.9l-.6 .6M233.9 151.9l-.5 .6M234.2 151.9l-.6 .6M234.4 151.9l-.6 .6M234.7 151.9l-.6 .6M234.9 151.9l-.6 .6M235.2 151.9l-.6 .6M235.4 151.9l-.5 .6M235.7 151.9l-.6 .6M236 151.9l-.6 .6M236.2 151.9l-.6 .6M236.4 151.9l-.5 .6"/>
<path d="M236.7 151.9l-.6 .6M236.9 151.9l-.6 .6M237.2 151.9l-.6 .6M237.4 151.9l-.6 .6M237.7 151.9l-.6 .6M237.9 151.9l-.6 .6M238.2 151.9l-.6 .6M238.4 151.9l-.5 .6M238.7 151.9l-.6 .6M238.9 151.9l-.5 .6M239.2 151.9l-.6 .6M239.4 151.9l-.5 .6"/>
<path d="M239.7 151.9l-.6 .6M239.9 151.9l-.6 .6M240.2 151.9l-.6 .6M240.4 151.9l-.6 .6M240.7 151.9l-.6 .6M240.9 151.9l-.5 .6M241.2 151.9l-.6 .6M241.5 151.9l-.6 .6M241.7 151.9l-.6 .6M241.9 151.9l-.5 .6M242.2 151.9l-.6 .6M242.4 151.9l-.6 .6"/>
<path d="M242.7 151.9l-.6 .6M242.9 151.9l-.6 .6M243.2 151.9l-.6 .6M243.4 151.9l-.5 .6M243.7 151.9l-.6 .6M244 151.9l-.6 .6M244.2 151.9l-.6 .6M244.4 151.9l-.5 .6M244.7 151.9l-.6 .6M244.9 151.9l-.6 .6M245.2 151.9l-.6 .6M245.4 151.9l-.6 .6"/>
<path d="M245.7 151.9l-.6 .6M245.9 151.9l-.6 .6M246.2 151.9l-.6 .6M246.5 151.9l-.6 .6M246.7 151.9l-.6 .6M246.9 151.9l-.5 .6M247.2 151.9l-.6 .6M247.4 151.9l-.6 .6M247.7 151.9l-.6 .6M247.9 151.9l-.6 .6M248.2 151.9l-.6 .6M248.4 151.9l-.6 .6"/>
<path d="M248.7 151.9l-.6 .6M248.9 151.9l-.5 .6M249.2 151.9l-.6 .6M249.4 151.9l-.5 .6M249.7 151.9l-.6 .6M249.9 151.9l-.5 .6M250.2 151.9l-.6 .6M250.4 151.9l-.6 .6M250.7 151.9l-.6 .6M250.9 151.9l-.6 .6M251.2 151.9l-.6 .6M251.4 151.9l-.5 .6"/>
<path d="M251.7 151.9l-.6 .6M252 151.9l-.6 .6M252.2 151.9l-.6 .6M252.4 151.9l-.5 .6M252.7 151.9l-.6 .6M252.9 151.9l-.6 .6M253.2 151.9l-.6 .6M253.4 151.9l-.6 .6M253.7 151.9l-.6 .6M253.9 151.9l-.5 .6M254.2 151.9l-.6 .6M254.5 151.9l-.6 .6"/>
<path d="M254.7 151.9l-.6 .6M254.9 151.9l-.5 .6M255.1 153.2a2.81 2.81 0 0 1 2.8 2.8M255.1 152.6a3.4 3.4 0 0 1 3.4 3.4M255.1 152a4 4 0 0 1 4 4l-.5 .6M255.1 151.9h-27.1l-.7 .7M255.2 151.9l-.6 .6M255.4 152l-.6 .5M255.6 152l-.5 .5M255.8 152l-.5 .5M256.1 152.1l-.5 .5M256.3 152.1l-.5 .5"/>
<path d="M256.4 152.2l-.4 .5M256.7 152.2l-.5 .5M256.8 152.3l-.4 .5M257 152.4l-.5 .4M257.2 152.5l-.5 .4M257.3 152.6l-.4 .4M257.5 152.7l-.5 .4M257.6 152.8l-.4 .4M257.7 152.9l-.4 .4M257.8 153l-.3 .5M257.9 158.3a2.81 2.81 0 0 1-2.8 2.9M258 153.2l-.4 .3"/>
<path d="M258 156v2.3M258.1 153.3l-.4 .4M258.2 153.4l-.4 .4M258.3 153.5l-.4 .5M258.4 153.7l-.4 .4M258.5 158.3a3.4 3.4 0 0 1-3.4 3.5M258.5 153.8l-.4 .5M258.6 156v2.3l.5-.5M258.6 154l-.4 .4M258.7 154.2l-.4 .4M258.8 154.3l-.5 .5M258.9 154.5l-.5 .5"/>
<path d="M258.9 159.8l-2.3 2.3M258.9 154.7l-.4 .5M259 154.9l-.5 .5M259 159.4l-2.8 2.8M259 155.1l-.5 .5M259.1 155.3l-.5 .5M259.1 159.1l-1 1M259.1 156v2.3a4 4 0 0 1-4 4M259.1 155.5l-.5 .6M259.1 155.7l-.5 .6M259.1 156.3l-.5 .5M259.1 156.5l-.5 .6"/>
<path d="M259.1 156.8l-.5 .6M259.1 157l-.5 .6M259.1 157.3l-.5 .5M259.1 157.5l-.5 .6M259.1 158l-.6 .6M259.1 158.2l-.6 .7M259.1 158.5l-.7 .7M259.1 158.8l-.8 .8M225 160.1l-.4 .4M225.1 160.3l-.4 .4M225.2 160.4l-.4 .4M225.3 160.5l-.4 .5"/>
<path d="M225.5 160.7l-.5 .4M225.6 160.8l-.4 .4M225.7 160.9l-.4 .4M225.8 161l-.3 .5M226 161.1l-.4 .4M226.1 161.2l-.4 .5M226.3 161.3l-.4 .5M226.5 161.4l-.5 .4M226.6 161.5l-.4 .4M226.8 161.5l-.4 .5M227 161.6l-.4 .5M227.2 161.7l-.5 .4"/>
<path d="M227.4 161.7l-.5 .5M227.7 161.8l-.6 .5M227.9 161.8l-.5 .5M228.1 161.8l-.5 .5M228.4 161.8l-.6 .5M228.6 161.8l-.6 .5M228.9 161.8l-.6 .5M229.1 161.8l-.6 .5M229.4 161.8l-.6 .5M229.6 161.8l-.5 .5M229.9 161.8l-.6 .5M230.2 161.8l-.6 .5"/>
<path d="M230.4 161.8l-.6 .5M230.6 161.8l-.5 .5M230.9 161.8l-.6 .5M231.1 161.8l-.6 .5M231.4 161.8l-.6 .5M231.6 161.8l-.6 .5M231.9 161.8l-.6 .5M232.1 161.8l-.6 .5M232.4 161.8l-.6 .5M232.6 161.8l-.5 .5M232.9 161.8l-.6 .5M233.1 161.8l-.5 .5"/>
<path d="M233.4 161.8l-.6 .5M233.6 161.8l-.6 .5M233.9 161.8l-.6 .5M234.1 161.8l-.6 .5M234.4 161.8l-.6 .5M234.6 161.8l-.6 .5M234.9 161.8l-.6 .5M235.1 161.8l-.5 .5M235.4 161.8l-.6 .5M235.6 161.8l-.5 .5M235.9 161.8l-.6 .5M236.1 161.8l-.5 .5"/>
<path d="M236.4 161.8l-.6 .5M236.6 161.8l-.6 .5M236.9 161.8l-.6 .5M237.1 161.8l-.6 .5M237.4 161.8l-.6 .5M237.6 161.8l-.5 .5M237.9 161.8l-.6 .5M238.2 161.8l-.6 .5M238.4 161.8l-.6 .5M238.6 161.8l-.5 .5M238.9 161.8l-.6 .5M239.1 161.8l-.6 .5"/>
<path d="M239.4 161.8l-.6 .5M239.6 161.8l-.6 .5M239.9 161.8l-.6 .5M240.1 161.8l-.5 .5M240.4 161.8l-.6 .5M240.7 161.8l-.6 .5M240.9 161.8l-.6 .5M241.1 161.8l-.5 .5M241.4 161.8l-.6 .5M241.6 161.8l-.6 .5M241.9 161.8l-.6 .5M242.1 161.8l-.6 .5"/>
<path d="M242.4 161.8l-.6 .5M242.6 161.8l-.6 .5M242.9 161.8l-.6 .5M243.1 161.8l-.5 .5M243.4 161.8l-.6 .5M243.6 161.8l-.5 .5M243.9 161.8l-.6 .5M244.1 161.8l-.6 .5M244.4 161.8l-.6 .5M244.6 161.8l-.6 .5M244.9 161.8l-.6 .5M245.1 161.8l-.6 .5"/>
<path d="M245.4 161.8l-.6 .5M245.6 161.8l-.5 .5M245.9 161.8l-.6 .5M246.1 161.8l-.5 .5M246.4 161.8l-.6 .5M246.6 161.8l-.5 .5M246.9 161.8l-.6 .5M247.1 161.8l-.6 .5M247.4 161.8l-.6 .5M247.6 161.8l-.6 .5M247.9 161.8l-.6 .5M248.1 161.8l-.5 .5"/>
<path d="M248.4 161.8l-.6 .5M248.7 161.8l-.6 .5M248.9 161.8l-.6 .5M249.1 161.8l-.5 .5M249.4 161.8l-.6 .5M249.6 161.8l-.6 .5M249.9 161.8l-.6 .5M250.1 161.8l-.6 .5M250.4 161.8l-.6 .5M250.6 161.8l-.6 .5M250.9 161.8l-.6 .5M251.1 161.8l-.5 .5"/>
<path d="M251.4 161.8l-.6 .5M251.6 161.8l-.5 .5M251.9 161.8l-.6 .5M252.1 161.8l-.6 .5M252.4 161.8l-.6 .5M252.6 161.8l-.6 .5M252.9 161.8l-.6 .5M253.1 161.8l-.6 .5M253.4 161.8l-.6 .5M253.6 161.8l-.5 .5M253.9 161.8l-.6 .5M254.1 161.8l-.5 .5"/>
<path d="M254.4 161.8l-.6 .5M254.6 161.8l-.6 .5M254.9 161.8l-.6 .5M255.4 161.8l-.6 .5M255.7 161.7l-.7 .6M256 161.6l-.7 .7M256.4 161.5l-.8 .8M256.8 161.3l-1 1M258.6 160.2l-1.6 1.6"/>
</g>
<!-- layer: Outer Line -->
<path d="M4.3 2.8h288.5v140.6h-288.5z" fill="none" stroke="#000" stroke-width=".18"/>
<!-- layer: TEXT -->
<path d="M98.3 160.6h34.9M235.4 203.6h35.7" fill="none" stroke="#000" stroke-width=".18"/>
<g font-size="4.7">
<text x="64" y="10.3" transform="rotate(2 64 10.3)">1'</text>
<text x="74" y="10.3" transform="rotate(1 74 10.3)">1</text>
<text x="144.5" y="10.3" transform="rotate(1 144.5 10.3)">2</text>
<text x="215" y="10.2" transform="rotate(1 215 10.2)">3</text>
<text x="224.4" y="10.3" transform="rotate(-2 224.4 10.3)">3'</text>
<text x="54.3" y="25.7" transform="rotate(1 54.3 25.7)">A'</text>
<text x="54.6" y="31.4" transform="rotate(1 54.6 31.4)">A</text>
<text x="54.8" y="83.4" transform="rotate(2 54.8 83.4)">B</text>
<text x="54.7" y="135.3" transform="rotate(1 54.7 135.3)">C</text>
<text x="54.4" y="140.1" transform="rotate(-1 54.4 140.1)">C'</text>
</g>
<text font-size="4.6" x="226.3" y="158.7">MAIMAAR</text>
<g font-size="3.4">
<text x="69.9" y="21.5">75</text>
<text x="117.5" y="19.9">LENGTH : 13500 O/O OF STEEL LINE</text>
<text x="218.5" y="21.5">75</text>
<text x="67.7" y="28" transform="rotate(-90 67.7 28)">105</text>
<text x="107.3" y="25.1">6675</text>
<text x="177.7" y="25.1">6675</text>
<text x="77.7" y="34.2">ABP-01</text>
<text x="147.2" y="34.2">ABP-03</text>
<text x="203.2" y="34.2">ABP-01</text>
<text x="141" y="37.1" transform="rotate(-90 141 37.1)">25</text>
<text x="71.3" y="59.2" transform="rotate(-90 71.3 59.2)">4920</text>
<text x="157.3" y="69.6">OF RAFTER</text>
<text x="78" y="75.7">30</text>
<text x="118.5" y="76">RIDGE LINE</text>
<text x="210.4" y="74.8">30</text>
<text x="77.7" y="84.6">ABP-02</text>
<text x="202.5" y="84.6">ABP-02</text>
<text x="65.4" y="109.4" transform="rotate(-90 65.4 109.4)">WIDTH : 10050 O/O OF STEEL LINE</text>
<text x="71.3" y="111.1" transform="rotate(-90 71.3 111.1)">4920</text>
<text x="151.3" y="119.5">(BY OTHER) 3000 X 3000</text>
<text x="157.6" y="115.6">DOOR OPENING</text>
<text x="77.7" y="131.4">ABP-01</text>
<text x="147.2" y="131.4">ABP-03</text>
<text x="203.2" y="131.4">ABP-01</text>
<text x="141" y="132.2" transform="rotate(-90 141 132.2)">25</text>
<text x="67.7" y="140.7" transform="rotate(-90 67.7 140.7)">105</text>
<text x="98.3" y="159.7">ANCHOR BOLT PLAN</text>
<text x="236.2" y="202.7">ANCHOR BOLT PLAN</text>
</g>
<g font-size="2.7">
<text x="225.1" y="166.5">MAIMAAR STEEL Pvt.Ltd</text>
<text x="81.3" y="179.5">BUILDING DESIGN LOADS:</text>
</g>
<text font-size="2.5" x="154.8" y="178.5">FOR APPROVAL :</text>
<g font-size="2">
<text x="85" y="183.6">LIVE LOAD</text>
<text x="106.2" y="183.6">= 0.57 KN/SQ.M</text>
<text x="85" y="186.9">WIND SPEED</text>
<text x="85" y="190.1">EXPOSURE</text>
<text x="105.9" y="190.1">= B</text>
<text x="106.1" y="186.9">= 160 KM/HR</text>
<text x="122.5" y="196.6">APPROVE :</text>
<text x="120.9" y="200.5">SIGNATURE:</text>
<text x="122.5" y="204.8">DATE</text>
<text x="131.2" y="204.8">:</text>
</g>
<g font-size="1.9">
<text x="221.8" y="149.6">REV.</text>
<text x="223" y="146">01</text>
<text x="227.4" y="146">05/12/25</text>
<text x="228.5" y="149.6">DATE</text>
<text x="241.2" y="146">ISSUED FOR APPROVAL</text>
<text x="245.6" y="149.6">DESCRIPTION</text>
<text x="268" y="149.6">DRWN BY</text>
<text x="270.3" y="146">M.A</text>
<text x="277.9" y="149.6">CHK BY</text>
<text x="279.3" y="146">M.B</text>
<text x="285.7" y="149.6">APR BY</text>
<text x="286.8" y="146">NAS</text>
<text x="225.3" y="171.2">E-mail: nasir.abbas@maimaargroup.com</text>
<text x="225.3" y="173.5">E-mail: maimaar.steel@gmail.com</text>
<text x="225.4" y="169">238, Raiwind Road, Thokar Niaz Baig ,LAHORE, Pakistan</text>
<text x="225.3" y="175.8">Website: www.maimaargroup.com</text>
<text x="225.3" y="178.1">E-mail: nasir.abbas@maimaargroup.com</text>
<text x="212.6" y="185.1">JOB NO.</text>
<text x="222.8" y="185.1">JOB NO.</text>
<text x="225.3" y="180.3">Mob-1 : +(92-300) 807 4017 ,+(92-333) 807 1115</text>
<text x="242.1" y="185.1">MSPL-214</text>
<text x="277.1" y="185.1">BUILDING #.</text>
<text x="289.5" y="185.1">01</text>
<text x="222.8" y="188.6">PROJECT NAME</text>
<text x="242.1" y="188.4">FABRIC GODOWN STEEL BUILDING EXTENSION</text>
<text x="242.1" y="191.9">NISHAT</text>
<text x="222.8" y="192.2">CUSTOMER</text>
<text x="222.8" y="195.8">JOBSITE LOCATION</text>
<text x="242.1" y="195.7">LAHORE</text>
<text x="283.1" y="198.7">DWG. NO.</text>
<text x="286.6" y="203.8">01</text>
</g>
<g font-size="1.8">
<text x="154.8" y="181">IN ORDER TO SCHEDULE THIS PROJECT</text>
<text x="154.8" y="183.3">IN AN EFFICIENT MANNER , KINDLY</text>
<text x="196.8" y="181">&quot; APPROVED AS IS &quot;</text>
<text x="196.8" y="183.9">&quot; APPROVED AS NOTED&quot;</text>
<text x="154.8" y="186">RETURN THESE DRAWINGS WITH YOUR</text>
<text x="154.8" y="188.6">ANY CHANGES MADE AFTER THE</text>
<text x="154.8" y="191.3">COMMENTS MARKED IN RED</text>
<text x="196.8" y="186.6">&quot; RESUBMIT AS NOTED &quot;</text>
<text x="154.8" y="193.9">APPROVAL OF THESE DRAWINGS MAY</text>
<text x="154.8" y="196.6">DELAY THE FABRICATION SCHEDULE AND</text>
<text x="192.9" y="197.6">SIGNATURE:</text>
<text x="194.5" y="194">APPROVE :</text>
<text x="154.8" y="199.2">SUBSEQUENTLY THE DELIVERY OF THE</text>
<text x="154.8" y="201.9">BUILDING.</text>
<text x="194.5" y="201.4">DATE</text>
<text x="202.3" y="201.4">:</text>
<text x="154.8" y="204.5">PLEASE TICK MARK ONLY ONE OF THE FOLLOWIMG</text>
</g>
</svg>
